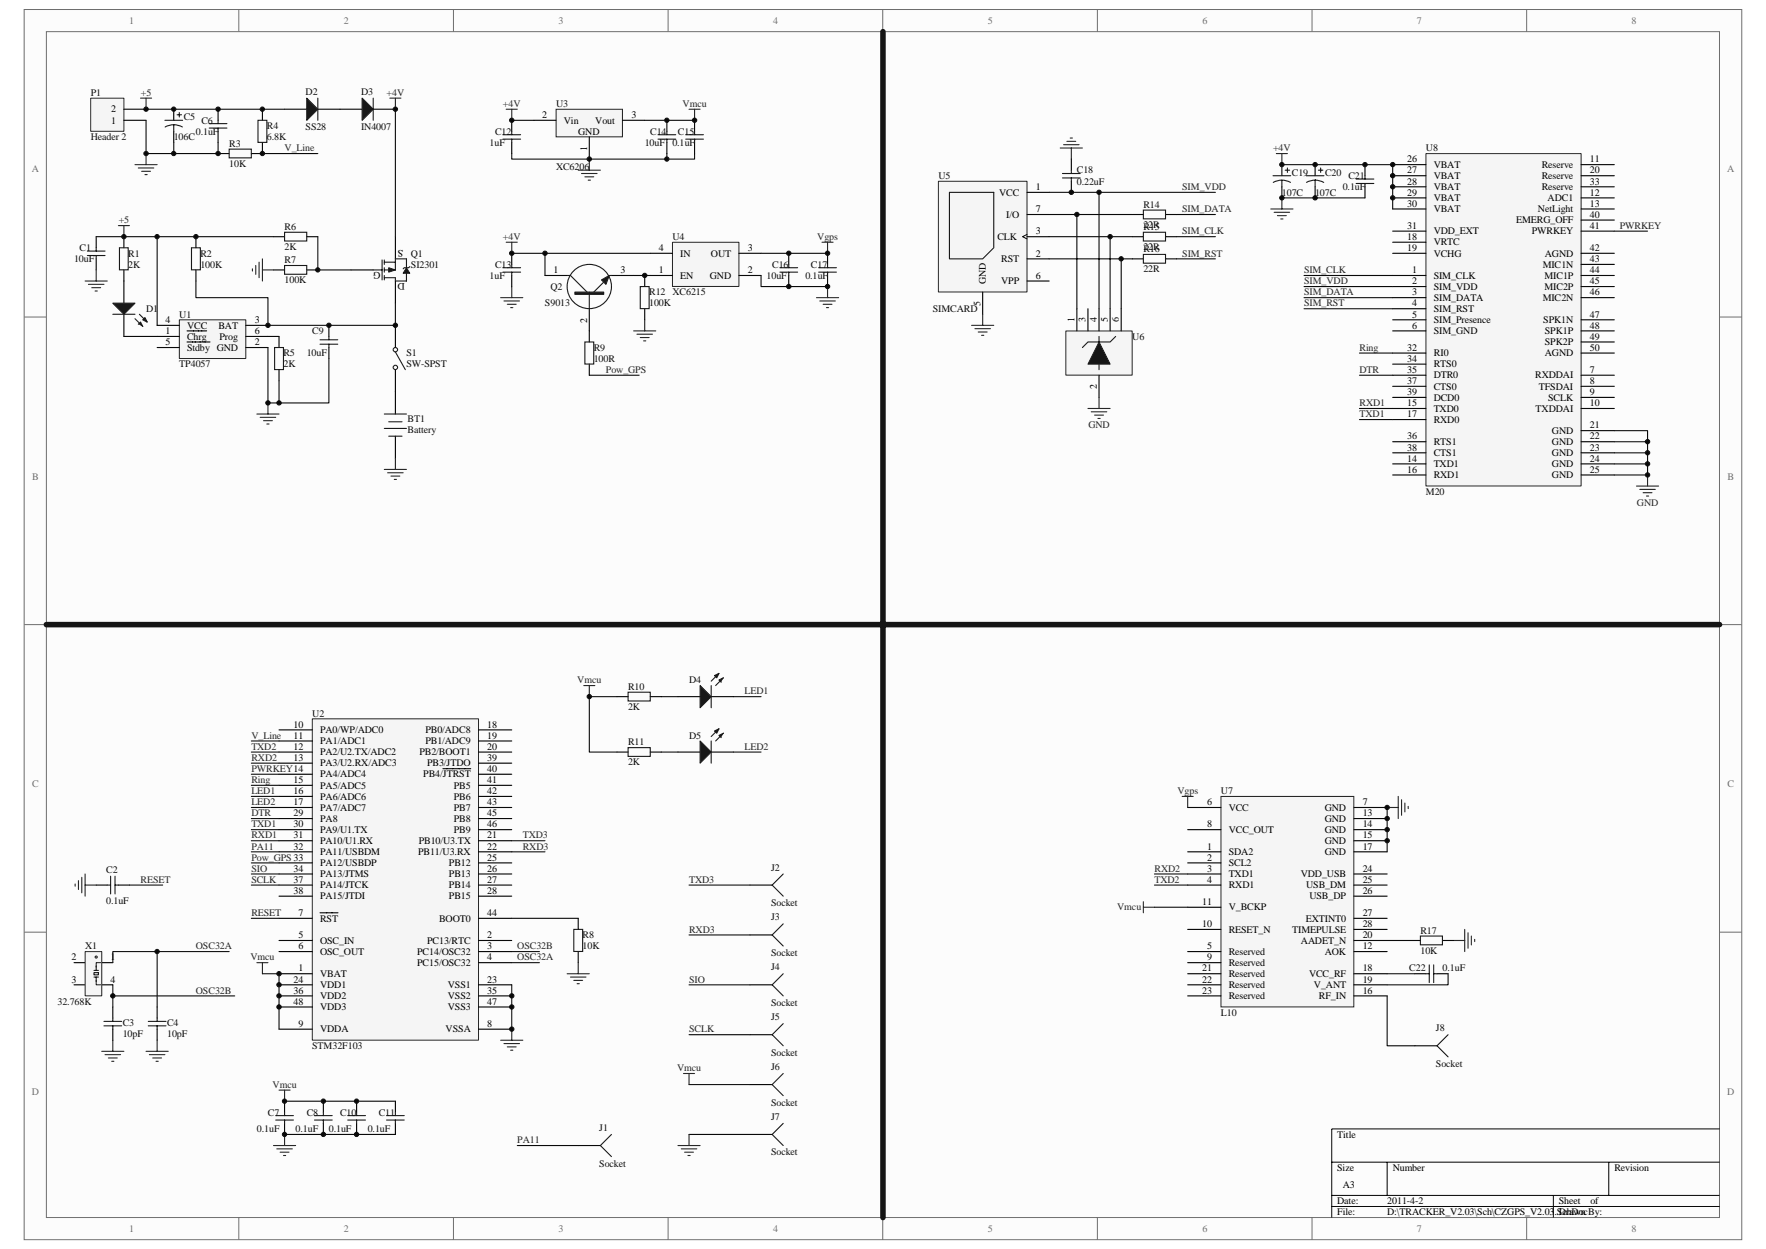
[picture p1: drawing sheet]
<svg xmlns="http://www.w3.org/2000/svg" width="297mm" height="210mm" viewBox="0 0 297 210" stroke-linecap="round" stroke-linejoin="round" font-family="sans-serif">
<path d="M4.1 1.6h288.8v206.8h-288.8z" fill="#fcfcfc"/>
<path d="M4.1 1.6h288.8v206.8h-288.8z" fill="none" stroke="#6e6e6e" stroke-width=".17"/>
<path d="M7.8 5.3h281.4v199.4h-281.4z" fill="#fcfcfc"/>
<g fill="none" stroke="#6e6e6e" stroke-width=".17">
<path d="M7.8 5.3h281.4v199.4h-281.4zM40.2 1.6v3.7M76.3 1.6v3.7M112.4 1.6v3.7M148.5 1.6v3.7M184.6 1.6v3.7M220.6 1.6v3.7M256.7 1.6v3.7M4.1 53.3h3.7M289.2 53.3h3.7M4.1 105h3.7M289.2 105h3.7"/>
<path d="M4.1 156.7h3.7M289.2 156.7h3.7M40.2 204.7v3.7M76.3 204.7v3.7M112.4 204.7v3.7M148.5 204.7v3.7M184.6 204.7v3.7M220.6 204.7v3.7M256.7 204.7v3.7"/>
</g>
<path d="M224 195.4h65.2M233.3 195.4v5.6M270.6 195.4v5.6M289.2 189.8h-65.2v14.9M224 201h65.2M224 202.9h65.2M261.2 201v3.7" fill="none" stroke="#000" stroke-width=".17"/>
<path d="M205.3 133.9h22.4v35.4h-22.4z" fill="#f5f5f5"/>
<path d="M205.3 133.9h22.4v35.4h-22.4z" fill="none" stroke="#262626" stroke-width=".17"/>
<g fill="none" stroke="#000" stroke-width=".19">
<path d="M199.7 139.5h5.6M199.7 135.8h5.6M227.7 137.6h5.6M227.7 139.5h5.6M227.7 135.8h5.6M199.7 143.2h5.6M199.7 145.1h5.6M199.7 147h5.6M199.7 148.8h5.6M199.7 160h5.6M199.7 156.3h5.6M199.7 152.5h5.6"/>
<path d="M227.7 143.2h5.6M227.7 147h5.6M227.7 148.8h5.6M227.7 160h5.6M227.7 141.4h5.6M227.7 156.3h5.6M227.7 158.1h5.6M227.7 150.7h5.6M227.7 154.4h5.6M199.7 161.9h5.6M199.7 167.5h5.6M199.7 163.7h5.6"/>
<path d="M199.7 165.6h5.6M227.7 167.5h5.6M227.7 163.7h5.6M227.7 165.6h5.6"/>
</g>
<path d="M52.5 120.9h28v54h-28z" fill="#f5f5f5"/>
<path d="M52.5 120.9h28v54h-28z" fill="none" stroke="#262626" stroke-width=".17"/>
<g fill="none" stroke="#000" stroke-width=".19">
<path d="M46.9 122.7h5.6M46.9 124.6h5.6M46.9 126.5h5.6M46.9 128.3h5.6M46.9 130.2h5.6M46.9 132h5.6M46.9 133.9h5.6M46.9 135.8h5.6M46.9 137.6h5.6M46.9 139.5h5.6M74.5 129.2h4.7M80.5 122.7h5.6"/>
<path d="M80.5 124.6h5.6M80.5 126.5h5.6M80.5 128.3h5.6M80.5 130.2h5.6M80.5 132h5.6M80.5 133.9h5.6M80.5 135.8h5.6M80.5 137.6h5.6M80.5 139.5h5.6M46.9 141.4h5.6M46.9 143.2h5.6M46.9 145.1h5.6"/>
<path d="M46.9 147h5.6M46.9 148.8h5.6M46.9 150.7h5.6M46.9 158.1h5.6M46.9 160h5.6M46.9 154.4h5.6M53.8 153.5h3M80.5 141.4h5.6M80.5 143.2h5.6M80.5 145.1h5.6M80.5 147h5.6M80.5 148.8h5.6"/>
<path d="M80.5 150.7h5.6M80.5 154.4h5.6M80.5 158.1h5.6M80.5 160h5.6M12.4 165.6h1.9M12.4 161.9h1.9M17.1 165.6h1.9M17.1 161.9h1.9M46.9 173h5.6M46.9 165.6h5.6M46.9 167.5h5.6M46.9 169.3h5.6"/>
<path d="M46.9 163.7h5.6M80.5 173h5.6M80.5 165.6h5.6M80.5 167.5h5.6M80.5 169.3h5.6M80.5 161.9h5.6"/>
</g>
<path d="M148.5 5.3v199.4M7.8 105h281.4" fill="none" stroke="#151515" stroke-width=".93"/>
<g fill="none" stroke="#262626" stroke-width=".19">
<path d="M23.6 16.5h1.9M24.6 16.5v1.9M97.2 28.6h3.8M97.8 29.2h2.6M98.4 29.7h1.5M98.9 30.3h.4M99.1 26.8v1.8M12.6 148.6v.4M13.2 148.1v1.5M13.8 147.5v2.6M14.3 147v3.7M14.3 148.8h1.9"/>
<path d="M43.2 161.9h1.9M44.1 161.9v1.8M84.2 174.9h3.7M84.8 175.5h2.6M85.3 176h1.5M85.9 176.6h.3M86.1 173v1.9M95.4 163.7h3.7M95.9 164.3h2.6M96.5 164.8h1.5M97.1 165.4h.3M97.2 161.9v1.8"/>
<path d="M46 192.6h3.7M46.6 193.2h2.6M46.9 183.3h1.9M47.1 193.7h1.5M47.7 194.3h.3M47.9 183.3v1.9M47.9 190.7v1.9"/>
</g>
<path d="M86.1 20.2h3.7M86.1 25.8v1h30.7v-1M108.4 20.2h8.4M112.2 25.8v1M21.8 148.8h5.6M42.3 154.4h4.6M86.1 154.4h11.1M44.1 163.7h2.8v9.3M86.1 165.6v7.4M47.9 185.2h18.6M47.9 190.7h18.6" fill="none" stroke="#0e0e0e" stroke-width=".19"/>
<path d="M14.3 160h2.8v7.4h-2.8z" fill="#f5f5f5"/>
<path d="M14.3 160h2.8v7.4h-2.8z" fill="none" stroke="#262626" stroke-width=".17"/>
<path d="M15.8 163.5h.8v.4h-.8zM15.8 163.2h.8M15.8 164.3h.8M16.2 162.4v.8M16.2 164.3v.7" fill="none" stroke="#1c1c1c" stroke-width=".19"/>
<circle cx="16.2" cy="160.9" r=".18" fill="#c0c0c0" stroke="#1c1c1c" stroke-width=".17"/>
<path d="M16.2 164.8v.8h.7M16.9 161.9h-.7v.7" fill="none" stroke="#151515" stroke-width=".17"/>
<g fill="none" stroke="#262626" stroke-width=".19">
<path d="M22.7 27.7h3.7M23.3 28.2h2.6M23.8 28.8h1.5M24.4 29.4h.3M24.6 25.8v1.9M98.2 115.3h1.8M99.1 115.3v1.8M198.8 133.9h1.9M199.7 133.9v1.9M233.3 135.8h1.8M235.1 133.9v3.7M235.7 134.5v2.6"/>
<path d="M236.3 135v1.5M236.8 135.6v.4M192.3 151.6v1.9M192.3 152.5h1.8M244.5 158.1h1.8M246.3 156.3v3.7M246.9 156.8v2.6M247.4 157.4v1.5M248 157.9v.4M17.1 176.8h3.7M17.7 177.3h2.6M18.2 177.9h1.5"/>
<path d="M18.8 178.4h.4M19 174.9v1.9"/>
</g>
<g fill="none" stroke="#0e0e0e" stroke-width=".19">
<path d="M111.2 117.1h2.8M123.3 117.1h4.7M42.3 139.5h4.6M42.3 126.5h4.6M42.3 128.3h4.6M42.3 124.6h4.6M42.3 130.2h4.6M42.3 132h4.6M42.3 133.9h4.6M42.3 135.8h4.6M42.3 137.6h4.6M233.3 135.8v7.4"/>
<path d="M42.3 147h4.6M42.3 148.8h4.6M42.3 141.4h4.6M86.1 160h4.6M86.1 141.4h5.6M86.1 143.2h5.6M194.1 147h5.6M194.1 148.8h5.6M194.1 152.5h5.6M233.3 158.1h3.7M86.1 161.9h4.6M233.3 167.5v8.3h4.6"/>
</g>
<g fill="none" stroke="#000" stroke-width=".19">
<path d="M86.1 20.2v1.9M86.1 24v1.8M112.2 20.2v1.9M112.2 24v1.8M116.8 20.2v1.9M116.8 24v1.8M103.8 117.1h1.8M109.4 117.1h1.8M114 117.1h3.7M119.6 117.1h3.7M16.2 148.8h1.8M19.9 148.8h1.9"/>
<path d="M97.2 154.4v1.9M97.2 160v1.9M237 158.1h1.9M242.6 158.1h1.9M19 169.3v1.9M19 173v1.9M26.4 169.3v1.9M26.4 173v1.9M237.9 175.8h3.8M47.9 185.2v1.8M47.9 188.9v1.8M54.4 185.2v1.8"/>
<path d="M54.4 188.9v1.8M60 185.2v1.8M60 188.9v1.8M66.5 185.2v1.8M66.5 188.9v1.8"/>
</g>
<g fill="none" stroke="#1c1c1c" stroke-width=".19">
<path d="M84.6 23.4h3M84.6 22.7h3M86.1 22.1v.6M86.1 23.4v.6M110.7 23.4h2.9M110.7 22.7h2.9M112.2 22.1v.6M112.2 23.4v.6M115.3 23.4h3M115.3 22.7h3M116.8 22.1v.6M116.8 23.4v.6"/>
<path d="M105.6 116.4h3.8v1.5h-3.8zM119.6 115.3v3.7M120.9 113.2l-1.3 1.3M121.7 114l-1.3 1.3M18 148.8h.6M18.6 147.3v3M19.3 147.3v3M19.3 148.8h.6M96.5 156.3h1.5v3.7h-1.5zM238.9 157.4h3.7v1.5h-3.7zM17.5 171.7h3M17.5 172.5h3"/>
<path d="M19 171.2v.5M19 172.5v.5M24.9 171.7h3M24.9 172.5h3M26.4 171.2v.5M26.4 172.5v.5M243.5 174l-1.8 1.8 1.8 1.9M46.4 188.3h2.9M46.4 187.6h2.9M47.9 187v.6M47.9 188.3v.6M52.9 188.3h3"/>
<path d="M52.9 187.6h3M54.4 187v.6M54.4 188.3v.6M58.5 188.3h3M58.5 187.6h3M60 187v.6M60 188.3v.6M65 188.3h3M65 187.6h3M66.5 187v.6M66.5 188.3v.6"/>
</g>
<path d="M117.7 115.3l1.9 1.8-1.9 1.9z" fill="#1c1c1c" stroke="#1c1c1c" stroke-width=".19"/>
<path d="M120.9 114.3l.4 .4 .4-.7zM120.2 113.6l.3 .4 .4-.8z" fill="#1c1c1c" stroke="#1c1c1c" stroke-width=".19"/>
<path d="M93.5 18.4h11.2v4.6h-11.2z" fill="#f5f5f5"/>
<path d="M93.5 18.4h11.2v4.6h-11.2z" fill="none" stroke="#262626" stroke-width=".17"/>
<path d="M89.8 20.2h3.7M99.1 23v3.8M104.7 20.2h3.7" fill="none" stroke="#000" stroke-width=".19"/>
<path d="M38.5 160h-19.5v1.9M42.3 143.2h4.6M42.3 145.1h4.6M19 165.6v3.7M19 167.5h20.5" fill="none" stroke="#0e0e0e" stroke-width=".19"/>
<path d="M15.3 16.5h5.5v5.6h-5.5z" fill="#f5f5f5"/>
<path d="M15.3 16.5h5.5v5.6h-5.5z" fill="none" stroke="#262626" stroke-width=".17"/>
<g fill="none" stroke="#000" stroke-width=".19">
<path d="M20.8 18.4h3.8M29.2 18.4v1.8M36.7 18.4v1.8M47.9 18.4h3.7M53.4 18.4h7.5M62.8 18.4h3.7M16.2 39.8v1.9M20.8 20.2h3.8M20.8 39.8v1.9M29.2 22.1v1.9M36.7 22.1v1.9M46 39.8h1.9"/>
<path d="M51.6 39.8h1.8M66.5 39.8v3.7M16.2 43.5v1.9M20.8 45.4v5.6M20.8 52.8v3.8M46 45.4h1.9M46.9 56.6v1.8M51.6 45.4h1.8M55.3 54.7v1.9M55.3 58.4v1.9M59 45.4h3.8M66.5 47.3v3.7"/>
<path d="M66.5 54.7v3.7M46.9 62.2v1.8M66.5 62.2v7.4M66.5 73.3v3.8"/>
</g>
<g fill="#1c1c1c" stroke="#1c1c1c" stroke-width=".19">
<path d="M51.6 16.5l1.8 1.9-1.8 1.8z"/>
<path d="M60.9 16.5l1.9 1.9-1.9 1.8z"/>
<path d="M19 51h3.7l-1.9 1.8z"/>
</g>
<g fill="none" stroke="#1c1c1c" stroke-width=".19">
<path d="M29.8 19.3h.7M30.2 18.9v.8M53.4 16.5v3.7M62.8 16.5v3.7M27.7 20.2h3M27.8 21.4a2.99 2.99 0 0 1 2.9 0M29.2 21v1.1M35.2 21.5h3M35.2 20.8h3M36.7 20.2v.6M36.7 21.5v.6M47.9 39.1h3.7v1.4h-3.7z"/>
<path d="M14.7 43h3M14.7 42.2h3M16.2 41.7v.5M16.2 43v.5M19 52.8h3.7M20.1 41.7h1.5v3.7h-1.5zM22.7 53.6l1.3 1.3M23.4 52.8l1.3 1.3M46.2 58.4h1.5v3.7h-1.5zM47.9 44.6h3.7v1.5h-3.7zM53.8 57.9h3M53.8 57.1h3"/>
<path d="M55.3 56.6v.5M55.3 57.9v.5M62.8 45.4h1.5M64.3 43.7v3.4M64.6 44.1h1.9M64.6 43.7v.8M64.6 45v.8M64.6 46.3v.8M66.5 59.2l1.7 3M68.4 45v-1.5h-1.9v1.9h-1.9M68.4 45.9v1.4h-1.9v-.6h-1.9M68.9 44.8l-.2 .2h-.7l-.2 .2"/>
<path d="M64.6 72h3.8M64.6 69.6h3.8M65.4 70.9h2.2M65.4 73.3h2.2"/>
<circle cx="66.5" cy="58.8" r=".37"/>
<circle cx="66.5" cy="61.8" r=".37"/>
</g>
<g fill="none" stroke="#262626" stroke-width=".19">
<path d="M65.6 16.5h1.8M66.5 16.5v1.9M19.9 37.9h1.9M20.8 37.9v1.9M42.5 45.2v.4M43 44.6v1.5M43.6 44.1v2.6M44.1 43.5v3.8M44.1 45.4h1.9M43.2 69.6h3.7M43.8 70.2h2.6M44.3 70.7h1.5"/>
<path d="M44.9 71.3h.3M45.1 67.8v1.8"/>
</g>
<path d="M23.3 54.5l.7 .4-.4-.8zM24 53.8l.7 .3-.3-.7z" fill="#1c1c1c" stroke="#1c1c1c" stroke-width=".19"/>
<g fill="#1c1c1c" stroke="#1c1c1c" stroke-width=".17">
<path d="M65.4 45l1.1 .4-1.1 .4z"/>
<path d="M68.4 45l.5 .9h-1.1z"/>
</g>
<path d="M24.6 18.4h23.3M16.2 39.8h10.2v14.9M24.6 20.2v5.6h12.1v-1.8M29.2 24v1.8M20.8 56.6h5.6" fill="none" stroke="#0e0e0e" stroke-width=".19"/>
<path d="M30.2 53.8h11.1v6.5h-11.1z" fill="#f5f5f5"/>
<path d="M30.2 53.8h11.1v6.5h-11.1z" fill="none" stroke="#262626" stroke-width=".17"/>
<g fill="none" stroke="#000" stroke-width=".19">
<path d="M32.9 39.8v1.9M26.4 54.7h3.8M26.4 56.6h3.8M26.4 58.4h3.8M31.5 57.5h3.8M31.5 55.6h3.3M32.9 45.4v1.9M41.3 56.6h3.8M41.3 58.4h3.8M41.3 54.7h3.8M103.8 126.5h1.8M109.4 126.5h1.8"/>
<path d="M114 126.5h3.7M119.6 126.5h3.7"/>
</g>
<path d="M26.4 39.8h19.6M53.4 39.8v5.6h5.6M32.9 47.3v2.7h12.2v4.7h21.4v-3.7M45.1 56.6h1.8M46.9 64v3.8M103.8 117.1h-4.7v9.4h4.7M111.2 126.5h2.8M123.3 126.5h4.7" fill="none" stroke="#0e0e0e" stroke-width=".19"/>
<path d="M32.2 41.7h1.5v3.7h-1.5zM105.6 125.7h3.8v1.5h-3.8zM119.6 124.6v3.7M120.9 122.5l-1.3 1.3M121.7 123.3l-1.3 1.3" fill="none" stroke="#1c1c1c" stroke-width=".19"/>
<g fill="none" stroke="#262626" stroke-width=".19">
<path d="M85.1 18.4h1.9M86.1 18.4v1.8M115.9 18.4h1.8M116.8 18.4v1.8M14.3 47.3h3.7M14.9 47.8h2.6M15.4 48.4h1.5M16 48.9h.4M16.2 45.4v1.9M64.6 78.9h3.8M65.2 79.5h2.6M66.5 77.1v1.8"/>
<path d="M65.7 80h1.5M66.3 80.6h.4M114.9 180.5h1.9M115.9 180.5v1.9"/>
</g>
<path d="M117.7 124.6l1.9 1.9-1.9 1.8z" fill="#1c1c1c" stroke="#1c1c1c" stroke-width=".19"/>
<path d="M120.9 123.7l.4 .3 .4-.7zM120.2 122.9l.3 .4 .4-.8z" fill="#1c1c1c" stroke="#1c1c1c" stroke-width=".19"/>
<path d="M157.8 30.5h14.9v18.6h-14.9z" fill="#f5f5f5"/>
<path d="M157.8 30.5h14.9v18.6h-14.9z" fill="none" stroke="#262626" stroke-width=".17"/>
<g fill="none" stroke="#000" stroke-width=".19">
<path d="M172.7 39.8h3.7M172.7 36.1h3.7M172.7 32.3h3.7M180.2 26.8v1.8M180.2 30.5v1.8M190.4 39.8h1.9M190.4 36.1h1.9M196 39.8h1.9M196 36.1h1.9M215.6 27.7v1.8M215.6 31.4v1.9M229.6 27.7v1.8"/>
<path d="M229.6 31.4v1.9M165.3 49.1v3.7M172.7 43.5h3.7M172.7 47.3h3.7M190.4 43.5h1.9M196 43.5h1.9"/>
</g>
<path d="M172.7 39.4l-.7 .4 .7 .4" fill="none" stroke="#000" stroke-width=".17"/>
<g fill="none" stroke="#1c1c1c" stroke-width=".19">
<path d="M159.7 32.3h7.4v9.4l-1.8 1.8h-5.6zM178.7 29.9h3M178.7 29.2h3M180.2 28.6v.6M180.2 29.9v.6M192.3 35.3h3.7v1.5h-3.7zM192.3 39.1h3.7v1.4h-3.7zM214.1 29.5h3M214.1 30.7a2.99 2.99 0 0 1 2.9 0M215.6 30.3v1.1M216.1 28.6h.8M216.5 28.2v.8"/>
<path d="M228.1 30.9h2.9M228.1 30.1h2.9M229.6 29.5v.6M229.6 30.9v.5M192.3 42.8h3.7v1.5h-3.7z"/>
</g>
<g fill="none" stroke="#262626" stroke-width=".19">
<path d="M178.3 24.9h3.7M178.9 24.3h2.6M179.4 23.8h1.5M180 23.2h.4M180.2 24.9v1.9M213.7 35.1h3.7M214.3 35.7h2.6M214.8 36.3h1.5M215.4 36.8h.4M215.6 33.3v1.8M163.4 54.7h3.7M164 55.3h2.6"/>
<path d="M164.5 55.8h1.5M165.1 56.4h.4M165.3 52.8v1.9"/>
</g>
<path d="M176.4 32.3h28M197.9 36.1h6.5M197.9 39.8h6.5M215.6 27.7h18.6v7.4M197.9 43.5h6.5" fill="none" stroke="#0e0e0e" stroke-width=".19"/>
<path d="M239.8 25.8h26.1v55.9h-26.1z" fill="#f5f5f5"/>
<path d="M239.8 25.8h26.1v55.9h-26.1z" fill="none" stroke="#262626" stroke-width=".17"/>
<g fill="none" stroke="#000" stroke-width=".19">
<path d="M44.1 18.4v1.8M36.7 25.8h1.8M44.1 24v1.8h-1.8M221.2 27.7v1.8M221.2 31.4v1.9M234.2 35.1h5.6M234.2 38.9h5.6M234.2 33.3h5.6M234.2 27.7h5.6M234.2 29.5h5.6M234.2 31.4h5.6M265.9 35.1h5.6"/>
<path d="M265.9 38.9h5.6M265.9 37h5.6M265.9 33.3h5.6M265.9 27.7h5.6M265.9 29.5h5.6M265.9 31.4h5.6M234.2 55.6h5.6M234.2 53.8h5.6M234.2 48.2h5.6M234.2 50h5.6M234.2 46.3h5.6M234.2 51.9h5.6"/>
<path d="M234.2 40.7h5.6M234.2 42.6h5.6M234.2 59.4h5.6M265.9 55.6h5.6M265.9 53.8h5.6M265.9 48.2h5.6M265.9 50h5.6M265.9 46.3h5.6M265.9 42.6h5.6M265.9 57.5h5.6M265.9 44.5h5.6M265.9 59.4h5.6"/>
<path d="M234.2 61.2h5.6M234.2 63.1h5.6M234.2 65h5.6M234.2 66.8h5.6M234.2 68.7h5.6M234.2 78h5.6M234.2 79.9h5.6M234.2 70.5h5.6M234.2 74.3h5.6M234.2 76.1h5.6M265.9 63.1h5.6M265.9 65h5.6"/>
<path d="M265.9 66.8h5.6M265.9 68.7h5.6M265.9 78h5.6M265.9 79.9h5.6M265.9 72.4h5.6M265.9 74.3h5.6M265.9 76.1h5.6M126.1 148.8h3.8M126.1 157.2h3.8M126.1 165.6h3.8M126.1 174h3.8M126.1 182.4h3.8"/>
<path d="M126.1 190.7h3.8"/>
</g>
<g fill="none" stroke="#0e0e0e" stroke-width=".19">
<path d="M66.5 18.4v21.4M44.1 25.8h9.3M176.4 36.1h14M176.4 39.8h14M215.6 33.3h14M271.5 38.9h5.6M45.1 58.4v9.4h10.2v-7.5M219.3 46.3h14.9M219.3 48.2h14.9M219.3 50h14.9M219.3 51.9h14.9M228.6 59.4h5.6"/>
<path d="M228.6 63.1h5.6M228.6 68.7h5.6M228.6 70.5h5.6M271.5 72.4h5.6v7.5h-5.6M271.5 74.3h5.6M271.5 76.1h5.6M271.5 78h5.6M115.9 148.8h10.2M115.9 157.2h10.2M115.9 165.6h10.2M115.9 174h10.2M115.9 182.4h10.2"/>
<path d="M115.9 190.7h10.2"/>
</g>
<path d="M214.6 25.8h1.9M215.6 25.8v1.9M277.1 79.9v1.8M275.2 81.7h3.7M275.8 82.3h2.6M276.3 82.8h1.5M276.9 83.4h.4M114 192.6h3.7M114.6 193.2h2.6M115.1 193.7h1.5M115.7 194.3h.4M115.9 190.7v1.9" fill="none" stroke="#262626" stroke-width=".19"/>
<g fill="none" stroke="#1c1c1c" stroke-width=".19">
<path d="M38.5 25.1h3.8v1.4h-3.8zM43.4 20.2h1.5v3.7h-1.5zM219.7 29.5h3M219.7 30.7l.7-.3 .8-.1 .7 .1 .7 .3M221.2 30.3v1.1M221.7 28.6h.8M222.1 28.2v.8M131.7 147l-1.8 1.8 1.8 1.9M131.7 155.3l-1.8 1.9 1.8 1.9M131.7 163.7l-1.8 1.9 1.8 1.9M131.7 172.1l-1.8 1.9 1.8 1.8M131.7 180.5l-1.8 1.9 1.8 1.8"/>
<path d="M131.7 188.9l-1.8 1.8 1.8 1.9"/>
</g>
<path d="M113.1 40.7h11.2v7.5h-11.2z" fill="#f5f5f5"/>
<path d="M113.1 40.7h11.2v7.5h-11.2z" fill="none" stroke="#262626" stroke-width=".17"/>
<g fill="none" stroke="#000" stroke-width=".19">
<path d="M86.1 42.6v1.9M86.1 46.3v1.9M91.7 46.3h3.7M99.1 51.9v5.6M102.8 46.3h3.8M108.4 46.3v1.9M108.4 51.9v1.9M109.4 42.6h3.7M109.4 46.3h3.7M124.3 42.6h3.7M124.3 46.3h3.7M132.7 42.6v1.9"/>
<path d="M132.7 46.3v1.9M139.2 42.6v1.9M139.2 46.3v1.9M99.1 61.2v1.9M237.9 163.7h1.9M241.7 163.7h1.8M97.2 192.6h3.8"/>
</g>
<g fill="none" stroke="#262626" stroke-width=".19">
<path d="M84.2 50h3.7M84.8 50.6h2.6M85.1 40.7h1.9M85.3 51.2h1.5M85.9 51.7h.3M86.1 48.2v1.8M86.1 40.7v1.9M106.6 55.6h3.7M107.1 56.2h2.6M107.7 56.8h1.5M108.2 57.3h.4M108.4 53.8v1.8"/>
<path d="M137.3 50h3.7M137.9 50.6h2.6M138.2 40.7h1.9M138.4 51.2h1.5M139 51.7h.4M139.2 48.2v1.8M139.2 40.7v1.9"/>
</g>
<g fill="none" stroke="#1c1c1c" stroke-width=".19">
<path d="M84.6 45.8h3M84.6 45h3M86.1 44.5v.5M86.1 45.8v.5M95.4 46.3h.5l2.8 2.8M98.4 57.5h1.5v3.7h-1.5zM99.1 49.1v2.8M101.5 47.4l-1.6 1.7M102.5 46.3h.3M107.7 48.2h1.5v3.7h-1.5zM131.2 45.8h2.9M131.2 45h2.9"/>
<path d="M132.7 44.5v.5M132.7 45.8v.5M137.7 45.8h3M137.7 45h3M139.2 44.5v.5M139.2 45.8v.5M239.8 163.7h.6M240.4 162.2v3M241.1 162.2v3M241.1 163.7h.6M102.8 190.7l-1.8 1.9 1.8 1.9"/>
<circle cx="99.1" cy="48.2" r="3.7"/>
</g>
<g fill="#1c1c1c" stroke="#1c1c1c" stroke-width=".19">
<path d="M101.2 47.1l1.3-.8-.6 1.5z"/>
<path d="M96.7 49.1h4.8v.4h-4.8z" fill-rule="evenodd"/>
</g>
<path d="M86.1 42.6h23.3M91.7 42.6v3.7M106.6 46.3h2.8M128 46.3v1.9h11.2M128 42.6h11.2M99.1 63.1h8.4M233.3 163.7h4.6M243.5 163.7v1.9h-10.2M87 192.6h10.2" fill="none" stroke="#0e0e0e" stroke-width=".19"/>
<path d="M179.3 55.7h11.1v7.4h-11.1z" fill="#f5f5f5"/>
<path d="M179.2 55.6h11.2v7.5h-11.2z" fill="none" stroke="#262626" stroke-width=".17"/>
<path d="M184.8 57.5l1.9 3.7h-3.7z" fill-rule="evenodd" fill="#151515" stroke="#1c1c1c" stroke-width=".17"/>
<path d="M184.8 57.5h-1.8l-1 .9M184.8 56.6v.9M187.6 56.6l-.9 .9h-1.9M184.8 61.2v1" fill="none" stroke="#1c1c1c" stroke-width=".19"/>
<path d="M181.1 51.9v3.7M183 51.9v3.7M184.8 51.9v3.7M186.7 51.9v3.7M188.6 51.9v3.7M184.8 63.1v3.7" fill="none" stroke="#000" stroke-width=".19"/>
<path d="M183 68.7h3.7M183.5 69.2h2.6M184.1 69.8h1.5M184.6 70.4h.4M184.8 66.8v1.9M24.6 176.8h3.7M25.1 177.3h2.6M25.7 177.9h1.5M26.2 178.4h.4M26.4 174.9v1.9" fill="none" stroke="#262626" stroke-width=".19"/>
<path d="M181.1 36.1v15.8M184.8 32.3v19.6M186.7 39.8v12.1M176.4 43.5h14M188.6 43.5v8.4M26.4 160v9.3" fill="none" stroke="#0e0e0e" stroke-width=".19"/>
<g fill="#0e0e0e" stroke="#0e0e0e" stroke-width=".17">
<circle cx="19" cy="167.4" r=".37"/>
<circle cx="20.8" cy="39.8" r=".37"/>
<circle cx="24.6" cy="25.8" r=".37"/>
<circle cx="24.6" cy="18.4" r=".37"/>
<circle cx="26.4" cy="160" r=".36"/>
<circle cx="26.4" cy="39.8" r=".36"/>
<circle cx="29.2" cy="25.8" r=".36"/>
<circle cx="29.2" cy="18.4" r=".36"/>
<circle cx="33" cy="39.8" r=".37"/>
<circle cx="36.7" cy="25.8" r=".37"/>
<circle cx="36.7" cy="18.4" r=".37"/>
<circle cx="44.1" cy="25.8" r=".36"/>
<circle cx="44.1" cy="18.4" r=".36"/>
<circle cx="45.1" cy="67.7" r=".37"/>
<circle cx="45.1" cy="54.7" r=".37"/>
<circle cx="46.9" cy="169.3" r=".37"/>
<circle cx="46.9" cy="167.4" r=".37"/>
<circle cx="46.9" cy="165.6" r=".37"/>
<circle cx="46.9" cy="163.7" r=".37"/>
<circle cx="46.9" cy="67.7" r=".37"/>
<circle cx="47.8" cy="190.7" r=".36"/>
<circle cx="47.8" cy="185.1" r=".36"/>
<circle cx="53.4" cy="45.4" r=".36"/>
<circle cx="54.4" cy="190.7" r=".37"/>
<circle cx="54.4" cy="185.1" r=".37"/>
<circle cx="55.3" cy="54.7" r=".37"/>
<circle cx="60" cy="190.7" r=".36"/>
<circle cx="60" cy="185.1" r=".36"/>
<circle cx="66.5" cy="54.7" r=".37"/>
<circle cx="66.5" cy="18.4" r=".37"/>
<circle cx="86.1" cy="173" r=".37"/>
<circle cx="86.1" cy="169.3" r=".37"/>
<circle cx="86.1" cy="167.4" r=".37"/>
<circle cx="86.1" cy="42.6" r=".37"/>
<circle cx="86.1" cy="20.2" r=".37"/>
<circle cx="91.7" cy="42.6" r=".37"/>
<circle cx="99.1" cy="117.1" r=".37"/>
<circle cx="99.1" cy="26.7" r=".37"/>
<circle cx="108.4" cy="46.3" r=".37"/>
<circle cx="112.1" cy="26.7" r=".36"/>
<circle cx="112.1" cy="20.2" r=".36"/>
<circle cx="116.8" cy="20.2" r=".37"/>
<circle cx="132.7" cy="48.2" r=".37"/>
<circle cx="132.7" cy="42.6" r=".37"/>
<circle cx="139.2" cy="48.2" r=".37"/>
<circle cx="139.2" cy="42.6" r=".37"/>
<circle cx="180.2" cy="32.3" r=".37"/>
<circle cx="181.1" cy="36.1" r=".37"/>
<circle cx="184.8" cy="32.3" r=".37"/>
<circle cx="186.7" cy="39.8" r=".37"/>
<circle cx="188.5" cy="43.5" r=".36"/>
<circle cx="215.6" cy="33.3" r=".37"/>
<circle cx="215.6" cy="27.7" r=".37"/>
<circle cx="221.2" cy="33.3" r=".37"/>
<circle cx="221.2" cy="27.7" r=".37"/>
<circle cx="229.6" cy="27.7" r=".37"/>
<circle cx="233.3" cy="141.4" r=".37"/>
<circle cx="233.3" cy="139.5" r=".37"/>
<circle cx="233.3" cy="137.6" r=".37"/>
<circle cx="233.3" cy="135.8" r=".37"/>
<circle cx="234.2" cy="33.3" r=".37"/>
<circle cx="234.2" cy="31.4" r=".37"/>
<circle cx="234.2" cy="29.5" r=".37"/>
<circle cx="234.2" cy="27.7" r=".37"/>
<circle cx="277.1" cy="79.9" r=".37"/>
<circle cx="277.1" cy="78" r=".37"/>
<circle cx="277.1" cy="76.1" r=".37"/>
<circle cx="277.1" cy="74.3" r=".37"/>
</g>
<g font-size="1.7" fill="#716f64">
<text x="21.7" y="4">1</text>
<text x="57.8" y="4">2</text>
<text x="93.9" y="4">3</text>
<text x="130" y="4">4</text>
<text x="166.1" y="4">5</text>
<text x="202.2" y="4">6</text>
<text x="238.3" y="4">7</text>
<text x="274.4" y="4">8</text>
<text x="5.3" y="28.9">A</text>
<text x="290.5" y="28.9">A</text>
<text x="5.4" y="80.6">B</text>
<text x="290.5" y="80.6">B</text>
<text x="5.4" y="132.4">C</text>
<text x="290.5" y="132.4">C</text>
<text x="5.3" y="184.1">D</text>
<text x="290.5" y="184.1">D</text>
<text x="21.7" y="207.1">1</text>
<text x="57.8" y="207.1">2</text>
<text x="93.9" y="207.1">3</text>
<text x="130" y="207.1">4</text>
<text x="166.1" y="207.1">5</text>
<text x="202.2" y="207.1">6</text>
<text x="238.3" y="207.1">7</text>
<text x="274.4" y="207.1">8</text>
</g>
<g font-size="1.7" fill="#0e0e0e">
<text x="15.3" y="16.1">P1</text>
<text x="51.4" y="15.9">D2</text>
<text x="60.7" y="15.9">D3</text>
<text x="93.5" y="18">U3</text>
<text x="15.3" y="23.6">Header 2</text>
<text x="29.2" y="23.6">106C</text>
<text x="30.9" y="20.2">C5</text>
<text x="32.9" y="22.6">0.1uF</text>
<text x="33.9" y="20.8">C6</text>
<text x="44.9" y="23.6">6.8K</text>
<text x="44.9" y="21.7">R4</text>
<text x="51.4" y="21.9">SS28</text>
<text x="60.7" y="21.9">IN4007</text>
<text x="83.3" y="22.6">C12</text>
<text x="109.4" y="22.6">C14</text>
<text x="114" y="22.6">C15</text>
<text x="38.5" y="28">10K</text>
<text x="38.5" y="24.7">R3</text>
<text x="82.3" y="24.5">1uF</text>
<text x="93.5" y="28.6">XC6206</text>
<text x="108.4" y="24.5">10uF</text>
<text x="113.1" y="24.5">0.1uF</text>
<text x="181.1" y="29.2">C18</text>
<text x="217.3" y="29.5">C19</text>
<text x="222.9" y="29.5">C20</text>
<text x="239.8" y="25.4">U8</text>
<text x="157.8" y="30.1">U5</text>
<text x="181.1" y="31">0.22uF</text>
<text x="192.3" y="34.9">R14</text>
<text x="215.6" y="32.9">107C</text>
<text x="221.2" y="32.9">107C</text>
<text x="225.8" y="32">0.1uF</text>
<text x="226.8" y="30.1">C21</text>
<text x="47.9" y="38.7">R6</text>
<text x="113.1" y="40.3">U4</text>
<text x="192.3" y="38.3">22R</text>
<text x="192.3" y="38.7">R15</text>
<text x="12.4" y="44.1">10uF</text>
<text x="13.4" y="42.2">C1</text>
<text x="21.6" y="45">2K</text>
<text x="21.6" y="43.1">R1</text>
<text x="33.7" y="45">100K</text>
<text x="33.7" y="43.1">R2</text>
<text x="47.9" y="47.6">100K</text>
<text x="47.9" y="44.3">R7</text>
<text x="47.9" y="42">2K</text>
<text x="69.1" y="43.1">Q1</text>
<text x="69.1" y="45">SI2301</text>
<text x="82.3" y="46.9">1uF</text>
<text x="83.3" y="45">C13</text>
<text x="128.9" y="46.9">10uF</text>
<text x="129.9" y="45">C16</text>
<text x="135.4" y="46.9">0.1uF</text>
<text x="136.4" y="45">C17</text>
<text x="192.3" y="42">22R</text>
<text x="192.3" y="45.8">22R</text>
<text x="192.3" y="42.4">R16</text>
<text x="24.6" y="52.5">D1</text>
<text x="30.2" y="53.4">U1</text>
<text x="91.7" y="51.5">S9013</text>
<text x="92.6" y="48.7">Q2</text>
<text x="109.2" y="51.5">100K</text>
<text x="109.2" y="49.7">R12 XC6215</text>
<text x="156.9" y="52.5">SIMCARD</text>
<text x="47.7" y="59.9">R5</text>
<text x="51.6" y="59.9">10uF</text>
<text x="52.5" y="56.2">C9</text>
<text x="68.4" y="59.9">S1</text>
<text x="99.9" y="59">R9</text>
<text x="190.4" y="57.1">U6</text>
<text x="30.2" y="61.8">TP4057</text>
<text x="47.7" y="61.8">2K</text>
<text x="68.4" y="61.8">SW-SPST</text>
<text x="99.9" y="60.8">100R</text>
<text x="68.5" y="70.9">BT1</text>
<text x="68.5" y="72.8">Battery</text>
<text x="239.8" y="83.2">M20</text>
<text x="105.6" y="119.4">2K</text>
<text x="105.6" y="116">R10</text>
<text x="115.9" y="114.9">D4</text>
<text x="52.5" y="120.5">U2</text>
<text x="105.6" y="125.3">R11</text>
<text x="115.9" y="124.2">D5</text>
<text x="105.6" y="128.7">2K</text>
<text x="205.3" y="133.5">U7</text>
<text x="17.9" y="146.8">C2</text>
<text x="129.7" y="146.4">J2</text>
<text x="17.9" y="152">0.1uF</text>
<text x="129.7" y="152.3">Socket</text>
<text x="129.7" y="154.8">J3</text>
<text x="14.3" y="159.6">X1</text>
<text x="98" y="159.6">10K</text>
<text x="98" y="157.8">R8</text>
<text x="129.7" y="160.7">Socket</text>
<text x="238.9" y="160.4">10K</text>
<text x="238.9" y="157">R17</text>
<text x="129.7" y="163.2">J4</text>
<text x="237" y="163.3">C22</text>
<text x="242.6" y="163.3">0.1uF</text>
<text x="9.7" y="168.9">32.768K</text>
<text x="20.6" y="172.5">C3</text>
<text x="28.1" y="172.5">C4</text>
<text x="129.7" y="169.1">Socket</text>
<text x="129.7" y="171.5">J5</text>
<text x="205.3" y="170.8">L10</text>
<text x="241.5" y="173.4">J8</text>
<text x="20.6" y="174.3">10pF</text>
<text x="28.1" y="174.3">10pF</text>
<text x="52.5" y="176.4">STM32F103</text>
<text x="129.7" y="177.5">Socket</text>
<text x="129.7" y="179.9">J6</text>
<text x="241.5" y="179.4">Socket</text>
<text x="129.7" y="185.9">Socket</text>
<text x="43.2" y="190.4">0.1uF</text>
<text x="45.1" y="187.6">C7</text>
<text x="49.7" y="190.4">0.1uF</text>
<text x="51.6" y="187.6">C8</text>
<text x="55.3" y="190.4">0.1uF</text>
<text x="57.2" y="187.6">C10</text>
<text x="61.8" y="190.4">0.1uF</text>
<text x="63.7" y="187.6">C11</text>
<text x="100.8" y="190.2">J1</text>
<text x="129.7" y="188.3">J7</text>
<text x="100.8" y="196.1">Socket</text>
<text x="129.7" y="194.3">Socket</text>
</g>
<g font-size="1.7" fill="#262626">
<text x="23.7" y="16.1">+5</text>
<text x="65" y="16.1">+4V</text>
<text x="84.6" y="18">+4V</text>
<text x="114.8" y="18">Vmcu</text>
<text x="47.9" y="25.4">V_Line</text>
<text x="214.1" y="25.4">+4V</text>
<text x="198.8" y="32">SIM_VDD</text>
<text x="198.8" y="35.7">SIM_DATA</text>
<text x="20" y="37.5">+5</text>
<text x="84.6" y="40.3">+4V</text>
<text x="137.4" y="40.3">Vgps</text>
<text x="198.8" y="39.4">SIM_CLK</text>
<text x="272.4" y="38.5">PWRKEY</text>
<text x="198.8" y="43.1">SIM_RST</text>
<text x="219.3" y="47.8">SIM_VDD</text>
<text x="219.3" y="45.9">SIM_CLK</text>
<text x="219.3" y="49.7">SIM_DATA</text>
<text x="219.3" y="51.5">SIM_RST</text>
<text x="228.6" y="59">Ring</text>
<text x="101.9" y="62.7">Pow_GPS</text>
<text x="228.6" y="62.7">DTR</text>
<text x="228.6" y="70.2">TXD1</text>
<text x="228.6" y="68.3">RXD1</text>
<text x="183" y="72">GND</text>
<text x="275.3" y="85.1">GND</text>
<text x="97.1" y="114.9">Vmcu</text>
<text x="125.2" y="116.8">LED1</text>
<text x="42.3" y="124.2">V_Line</text>
<text x="42.3" y="126.1">TXD2</text>
<text x="42.3" y="127.9">RXD2</text>
<text x="42.3" y="129.8">PWRKEY14</text>
<text x="42.3" y="131.7">Ring</text>
<text x="125.2" y="126.1">LED2</text>
<text x="42.3" y="133.5">LED1</text>
<text x="42.3" y="135.4">LED2</text>
<text x="42.3" y="137.3">DTR</text>
<text x="198" y="133.5">Vgps</text>
<text x="42.3" y="139.1">TXD1</text>
<text x="42.3" y="141">RXD1</text>
<text x="42.3" y="142.8">PA11</text>
<text x="87.9" y="141">TXD3</text>
<text x="87.9" y="142.8">RXD3</text>
<text x="23.6" y="148.4">RESET</text>
<text x="42.3" y="144.7">Pow_GPS33</text>
<text x="42.3" y="146.6">SIO</text>
<text x="42.3" y="148.4">SCLK</text>
<text x="115.9" y="148.4">TXD3</text>
<text x="194.2" y="148.4">TXD2</text>
<text x="194.2" y="146.6">RXD2</text>
<text x="42.3" y="154">RESET</text>
<text x="187.9" y="153.1">Vmcu</text>
<text x="32.9" y="159.6">OSC32A</text>
<text x="42.1" y="161.5">Vmcu</text>
<text x="87" y="161.5">OSC32A</text>
<text x="87" y="159.6">OSC32B</text>
<text x="115.9" y="156.8">RXD3</text>
<text x="32.9" y="167.1">OSC32B</text>
<text x="115.9" y="165.2">SIO</text>
<text x="115.9" y="173.6">SCLK</text>
<text x="45.8" y="182.9">Vmcu</text>
<text x="113.9" y="180.1">Vmcu</text>
<text x="87" y="192.2">PA11</text>
</g>
<g font-size="1.7">
<text x="18.7" y="20.8">1</text>
<text x="18.7" y="18.9">2</text>
<text x="91.2" y="19.8">2</text>
<text x="94.8" y="20.8">Vin</text>
<text x="97.2" y="22.6">GND</text>
<text x="100.1" y="20.8">Vout</text>
<text x="106.2" y="19.8">3</text>
<text x="98.7" y="25.4" transform="rotate(-90 98.7 25.4)">1</text>
<text x="236.7" y="27.3">26</text>
<text x="236.7" y="29.2">27</text>
<text x="241.1" y="28.2">VBAT</text>
<text x="259.3" y="28.2">Reserve</text>
<text x="267.4" y="27.3">11</text>
<text x="267.4" y="29.2">20</text>
<text x="168" y="32.9">VCC</text>
<text x="174.2" y="32">1</text>
<text x="174.2" y="35.7">7</text>
<text x="236.7" y="31">28</text>
<text x="236.7" y="32.9">29</text>
<text x="236.7" y="34.8">30</text>
<text x="241.1" y="30.1">VBAT</text>
<text x="241.1" y="32">VBAT</text>
<text x="241.1" y="33.8">VBAT</text>
<text x="241.1" y="35.7">VBAT</text>
<text x="258.6" y="35.7">NetLight</text>
<text x="259.3" y="30.1">Reserve</text>
<text x="259.3" y="32">Reserve</text>
<text x="260.3" y="33.8">ADC1</text>
<text x="267.4" y="32.9">12</text>
<text x="267.4" y="34.8">13</text>
<text x="267.4" y="31">33</text>
<text x="167.7" y="40.3">CLK</text>
<text x="169.2" y="36.6">I/O</text>
<text x="174.2" y="39.4">3</text>
<text x="236.7" y="38.5">31</text>
<text x="236.7" y="40.3">18</text>
<text x="241.1" y="39.4">VDD_EXT</text>
<text x="241.1" y="41.3">VRTC</text>
<text x="255" y="37.5">EMERG_OFF</text>
<text x="257.6" y="39.4">PWRKEY</text>
<text x="267.4" y="36.6">40</text>
<text x="267.4" y="38.5">41</text>
<text x="64" y="45.8" transform="rotate(-180 64 45.8)">G</text>
<text x="67.8" y="42" transform="rotate(-180 67.8 42)">S</text>
<text x="68.1" y="47.6" transform="rotate(-180 68.1 47.6)">D</text>
<text x="93.1" y="45.9">1</text>
<text x="104.3" y="45.9">3</text>
<text x="110.8" y="42.2">4</text>
<text x="110.8" y="45.9">1</text>
<text x="114.4" y="43.1">IN</text>
<text x="114.4" y="46.9">EN</text>
<text x="119.4" y="46.9">GND</text>
<text x="119.6" y="43.1">OUT</text>
<text x="125.8" y="42.2">3</text>
<text x="125.8" y="45.9">2</text>
<text x="165.8" y="47.8" transform="rotate(-90 165.8 47.8)">GND</text>
<text x="168.4" y="47.8">VPP</text>
<text x="168.4" y="44.1">RST</text>
<text x="174.2" y="43.1">2</text>
<text x="174.2" y="46.9">6</text>
<text x="236.7" y="42.2">19</text>
<text x="237.5" y="47.8">2</text>
<text x="237.5" y="45.9">1</text>
<text x="241.1" y="46.9">SIM_CLK</text>
<text x="241.1" y="43.1">VCHG</text>
<text x="259.5" y="45">MIC1N</text>
<text x="259.7" y="46.9">MIC1P</text>
<text x="259.8" y="43.1">AGND</text>
<text x="267.4" y="45.9">44</text>
<text x="267.4" y="47.8">45</text>
<text x="267.4" y="42.2">42</text>
<text x="267.4" y="44.1">43</text>
<text x="164.9" y="51.4" transform="rotate(-90 164.9 51.4)">5</text>
<text x="237.5" y="53.4">5</text>
<text x="237.5" y="49.7">3</text>
<text x="237.5" y="51.5">4</text>
<text x="241.1" y="48.7">SIM_VDD</text>
<text x="241.1" y="50.6">SIM_DATA</text>
<text x="241.1" y="52.5">SIM_RST</text>
<text x="259.5" y="50.6">MIC2N</text>
<text x="259.7" y="48.7">MIC2P</text>
<text x="267.4" y="53.4">47</text>
<text x="267.4" y="49.7">46</text>
<text x="27.8" y="54.3">4</text>
<text x="27.8" y="58">5</text>
<text x="27.8" y="56.2">1</text>
<text x="31.5" y="55.3">VCC</text>
<text x="31.5" y="59">Stdby GND</text>
<text x="31.5" y="57.1">Chrg</text>
<text x="36.7" y="55.3">BAT</text>
<text x="36.9" y="57.1">Prog</text>
<text x="42.8" y="56.2">6</text>
<text x="42.8" y="54.3">3</text>
<text x="42.8" y="58">2</text>
<text x="98.7" y="54.2" transform="rotate(-90 98.7 54.2)">2</text>
<text x="180.7" y="54.1" transform="rotate(-90 180.7 54.1)">1</text>
<text x="182.6" y="54.1" transform="rotate(-90 182.6 54.1)">3</text>
<text x="184.4" y="54.1" transform="rotate(-90 184.4 54.1)">4</text>
<text x="186.3" y="54.1" transform="rotate(-90 186.3 54.1)">5</text>
<text x="188.2" y="54.1" transform="rotate(-90 188.2 54.1)">6</text>
<text x="236.7" y="59">32</text>
<text x="237.5" y="55.3">6</text>
<text x="241.1" y="56.2">SIM_GND</text>
<text x="241.1" y="54.3">SIM_Presence</text>
<text x="241.1" y="59.9">RI0</text>
<text x="259.5" y="54.3">SPK1N</text>
<text x="259.8" y="58">SPK2P</text>
<text x="259.8" y="56.2">SPK1P</text>
<text x="259.8" y="59.9">AGND</text>
<text x="267.4" y="57.1">49</text>
<text x="267.4" y="55.3">48</text>
<text x="267.4" y="59">50</text>
<text x="184.4" y="65.4" transform="rotate(-90 184.4 65.4)">2</text>
<text x="236.7" y="60.8">34</text>
<text x="236.7" y="62.7">35</text>
<text x="236.7" y="64.6">37</text>
<text x="241.1" y="61.8">RTS0</text>
<text x="241.1" y="63.6">DTR0</text>
<text x="241.1" y="65.5">CTS0</text>
<text x="258.2" y="63.6">RXDDAI</text>
<text x="258.8" y="65.5">TFSDAI</text>
<text x="267.4" y="62.7">7</text>
<text x="267.4" y="64.6">8</text>
<text x="236.7" y="68.3">15</text>
<text x="236.7" y="70.2">17</text>
<text x="236.7" y="66.4">39</text>
<text x="241.1" y="69.2">TXD0</text>
<text x="241.1" y="71.1">RXD0</text>
<text x="241.1" y="67.4">DCD0</text>
<text x="258.3" y="69.2">TXDDAI</text>
<text x="260.4" y="67.4">SCLK</text>
<text x="267.4" y="66.4">9</text>
<text x="267.4" y="68.3">10</text>
<text x="236.7" y="77.6">14</text>
<text x="236.7" y="73.9">36</text>
<text x="236.7" y="75.8">38</text>
<text x="241.1" y="74.8">RTS1</text>
<text x="241.1" y="76.7">CTS1</text>
<text x="261" y="73">GND</text>
<text x="261" y="74.8">GND</text>
<text x="261" y="76.7">GND</text>
<text x="267.4" y="72">21</text>
<text x="267.4" y="73.9">22</text>
<text x="267.4" y="75.8">23</text>
<text x="267.4" y="77.6">24</text>
<text x="236.7" y="79.5">16</text>
<text x="241.1" y="78.5">TXD1</text>
<text x="241.1" y="80.4">RXD1</text>
<text x="261" y="78.5">GND</text>
<text x="261" y="80.4">GND</text>
<text x="267.4" y="79.5">25</text>
<text x="49.4" y="122.3">10</text>
<text x="49.4" y="124.2">11</text>
<text x="53.8" y="123.3">PA0/WP/ADC0</text>
<text x="53.8" y="125.1">PA1/ADC1</text>
<text x="71.5" y="123.3">PB0/ADC8</text>
<text x="71.5" y="125.1">PB1/ADC9</text>
<text x="82" y="122.3">18</text>
<text x="82" y="124.2">19</text>
<text x="49.4" y="126.1">12</text>
<text x="49.4" y="127.9">13</text>
<text x="49.4" y="131.7">15</text>
<text x="53.8" y="127">PA2/U2.TX/ADC2</text>
<text x="53.8" y="128.9">PA3/U2.RX/ADC3</text>
<text x="53.8" y="130.7">PA4/ADC4</text>
<text x="70.5" y="127">PB2/BOOT1</text>
<text x="71.2" y="130.7">PB4/JTRST</text>
<text x="71.8" y="128.9">PB3/JTDO</text>
<text x="82" y="126.1">20</text>
<text x="82" y="129.8">40</text>
<text x="82" y="127.9">39</text>
<text x="82" y="131.7">41</text>
<text x="49.4" y="133.5">16</text>
<text x="49.4" y="135.4">17</text>
<text x="49.4" y="137.3">29</text>
<text x="53.8" y="132.6">PA5/ADC5</text>
<text x="53.8" y="134.5">PA6/ADC6</text>
<text x="53.8" y="136.3">PA7/ADC7</text>
<text x="76.3" y="132.6">PB5</text>
<text x="76.3" y="134.5">PB6</text>
<text x="76.3" y="136.3">PB7</text>
<text x="82" y="133.5">42</text>
<text x="82" y="135.4">43</text>
<text x="82" y="137.3">45</text>
<text x="203" y="135.4">6</text>
<text x="206.6" y="136.3">VCC</text>
<text x="222.8" y="136.3">GND</text>
<text x="229.2" y="137.3">13</text>
<text x="229.2" y="135.4">7</text>
<text x="49.4" y="139.1">30</text>
<text x="49.4" y="141">31</text>
<text x="49.4" y="142.8">32</text>
<text x="53.8" y="138.2">PA8</text>
<text x="53.8" y="140">PA9/U1.TX</text>
<text x="53.8" y="141.9">PA10/U1.RX</text>
<text x="53.8" y="143.8">PA11/USBDM</text>
<text x="70.3" y="143.8">PB11/U3.RX</text>
<text x="70.4" y="141.9">PB10/U3.TX</text>
<text x="76.3" y="138.2">PB8</text>
<text x="76.3" y="140">PB9</text>
<text x="82" y="141">21</text>
<text x="82" y="142.8">22</text>
<text x="82" y="139.1">46</text>
<text x="203" y="142.8">1</text>
<text x="203" y="139.1">8</text>
<text x="206.6" y="143.8">SDA2</text>
<text x="206.6" y="140">VCC_OUT</text>
<text x="222.8" y="138.2">GND</text>
<text x="222.8" y="140">GND</text>
<text x="222.8" y="141.9">GND</text>
<text x="222.8" y="143.8">GND</text>
<text x="229.2" y="139.1">14</text>
<text x="229.2" y="141">15</text>
<text x="229.2" y="142.8">17</text>
<text x="49.4" y="146.6">34</text>
<text x="49.4" y="148.4">37</text>
<text x="53.8" y="145.6">PA12/USBDP</text>
<text x="53.8" y="147.5">PA13/JTMS</text>
<text x="53.8" y="149.4">PA14/JTCK</text>
<text x="75.5" y="145.6">PB12</text>
<text x="75.5" y="147.5">PB13</text>
<text x="75.5" y="149.4">PB14</text>
<text x="82" y="144.7">25</text>
<text x="82" y="146.6">26</text>
<text x="82" y="148.4">27</text>
<text x="203" y="144.7">2</text>
<text x="203" y="146.6">3</text>
<text x="203" y="148.4">4</text>
<text x="206.6" y="145.6">SCL2</text>
<text x="206.6" y="147.5">TXD1</text>
<text x="206.6" y="149.4">RXD1</text>
<text x="218.8" y="147.5">VDD_USB</text>
<text x="219.7" y="149.4">USB_DM</text>
<text x="229.2" y="146.6">24</text>
<text x="229.2" y="148.4">25</text>
<text x="49.4" y="150.3">38</text>
<text x="50.2" y="154">7</text>
<text x="53.8" y="151.2">PA15/JTDI</text>
<text x="53.8" y="155">RST</text>
<text x="73.8" y="155">BOOT0</text>
<text x="75.5" y="151.2">PB15</text>
<text x="82" y="150.3">28</text>
<text x="82" y="154">44</text>
<text x="202.2" y="155.9">10</text>
<text x="202.2" y="152.2">11</text>
<text x="206.6" y="153.1">V_BCKP</text>
<text x="219.6" y="155">EXTINT0</text>
<text x="220.2" y="151.2">USB_DP</text>
<text x="229.2" y="154">27</text>
<text x="229.2" y="155.9">28</text>
<text x="229.2" y="150.3">26</text>
<text x="12" y="161.5">2</text>
<text x="18.6" y="161.5">1</text>
<text x="50.2" y="157.8">5</text>
<text x="50.2" y="159.6">6</text>
<text x="53.8" y="158.7">OSC_IN</text>
<text x="53.8" y="160.5">OSC_OUT</text>
<text x="70.2" y="160.5">PC14/OSC32</text>
<text x="71.8" y="158.7">PC13/RTC</text>
<text x="82" y="159.6">3</text>
<text x="82" y="161.5">4</text>
<text x="82" y="157.8">2</text>
<text x="203" y="159.6">5</text>
<text x="203" y="161.5">9</text>
<text x="206.6" y="160.5">Reserved</text>
<text x="206.6" y="156.8">RESET_N</text>
<text x="217.3" y="156.8">TIMEPULSE</text>
<text x="218.8" y="158.7">AADET_N</text>
<text x="222.8" y="160.5">AOK</text>
<text x="229.2" y="157.8">20</text>
<text x="229.2" y="159.6">12</text>
<text x="12" y="165.2">3</text>
<text x="18.6" y="165.2">4</text>
<text x="49.4" y="165.2">24</text>
<text x="49.4" y="167.1">36</text>
<text x="50.2" y="163.3">1</text>
<text x="53.8" y="166.1">VDD1</text>
<text x="53.8" y="168">VDD2</text>
<text x="53.8" y="164.3">VBAT</text>
<text x="70.2" y="162.4">PC15/OSC32</text>
<text x="75.3" y="166.1">VSS1</text>
<text x="75.3" y="168">VSS2</text>
<text x="82" y="165.2">23</text>
<text x="82" y="167.1">35</text>
<text x="202.2" y="163.3">21</text>
<text x="202.2" y="165.2">22</text>
<text x="202.2" y="167.1">23</text>
<text x="206.6" y="162.4">Reserved</text>
<text x="206.6" y="164.3">Reserved</text>
<text x="206.6" y="166.1">Reserved</text>
<text x="206.6" y="168">Reserved</text>
<text x="220.1" y="164.3">VCC_RF</text>
<text x="221" y="166.1">V_ANT</text>
<text x="221.8" y="168">RF_IN</text>
<text x="229.2" y="163.3">18</text>
<text x="229.2" y="167.1">16</text>
<text x="229.2" y="165.2">19</text>
<text x="49.4" y="168.9">48</text>
<text x="50.2" y="172.7">9</text>
<text x="53.8" y="173.6">VDDA</text>
<text x="53.8" y="169.9">VDD3</text>
<text x="74.9" y="173.6">VSSA</text>
<text x="75.3" y="169.9">VSS3</text>
<text x="82" y="168.9">47</text>
<text x="82" y="172.7">8</text>
<text x="224.9" y="191.3">Title</text>
<text x="224.9" y="196.9">Size</text>
<text x="234.2" y="196.9">Number</text>
<text x="271.5" y="196.9">Revision</text>
<text x="224.9" y="202.5">Date:</text>
<text x="225.8" y="199.7">A3</text>
<text x="233.3" y="202.5">2011-4-2</text>
<text x="262.2" y="202.5">Sheet</text>
<text x="267.5" y="202.5">of</text>
<text x="224.9" y="204.3">File:</text>
<text x="233.3" y="204.3">D:\TRACKER_V2.03\Sch\CZGPS_V2.03.SchDoc</text>
<text x="262.2" y="204.3">Drawn By:</text>
</g>
</svg>
